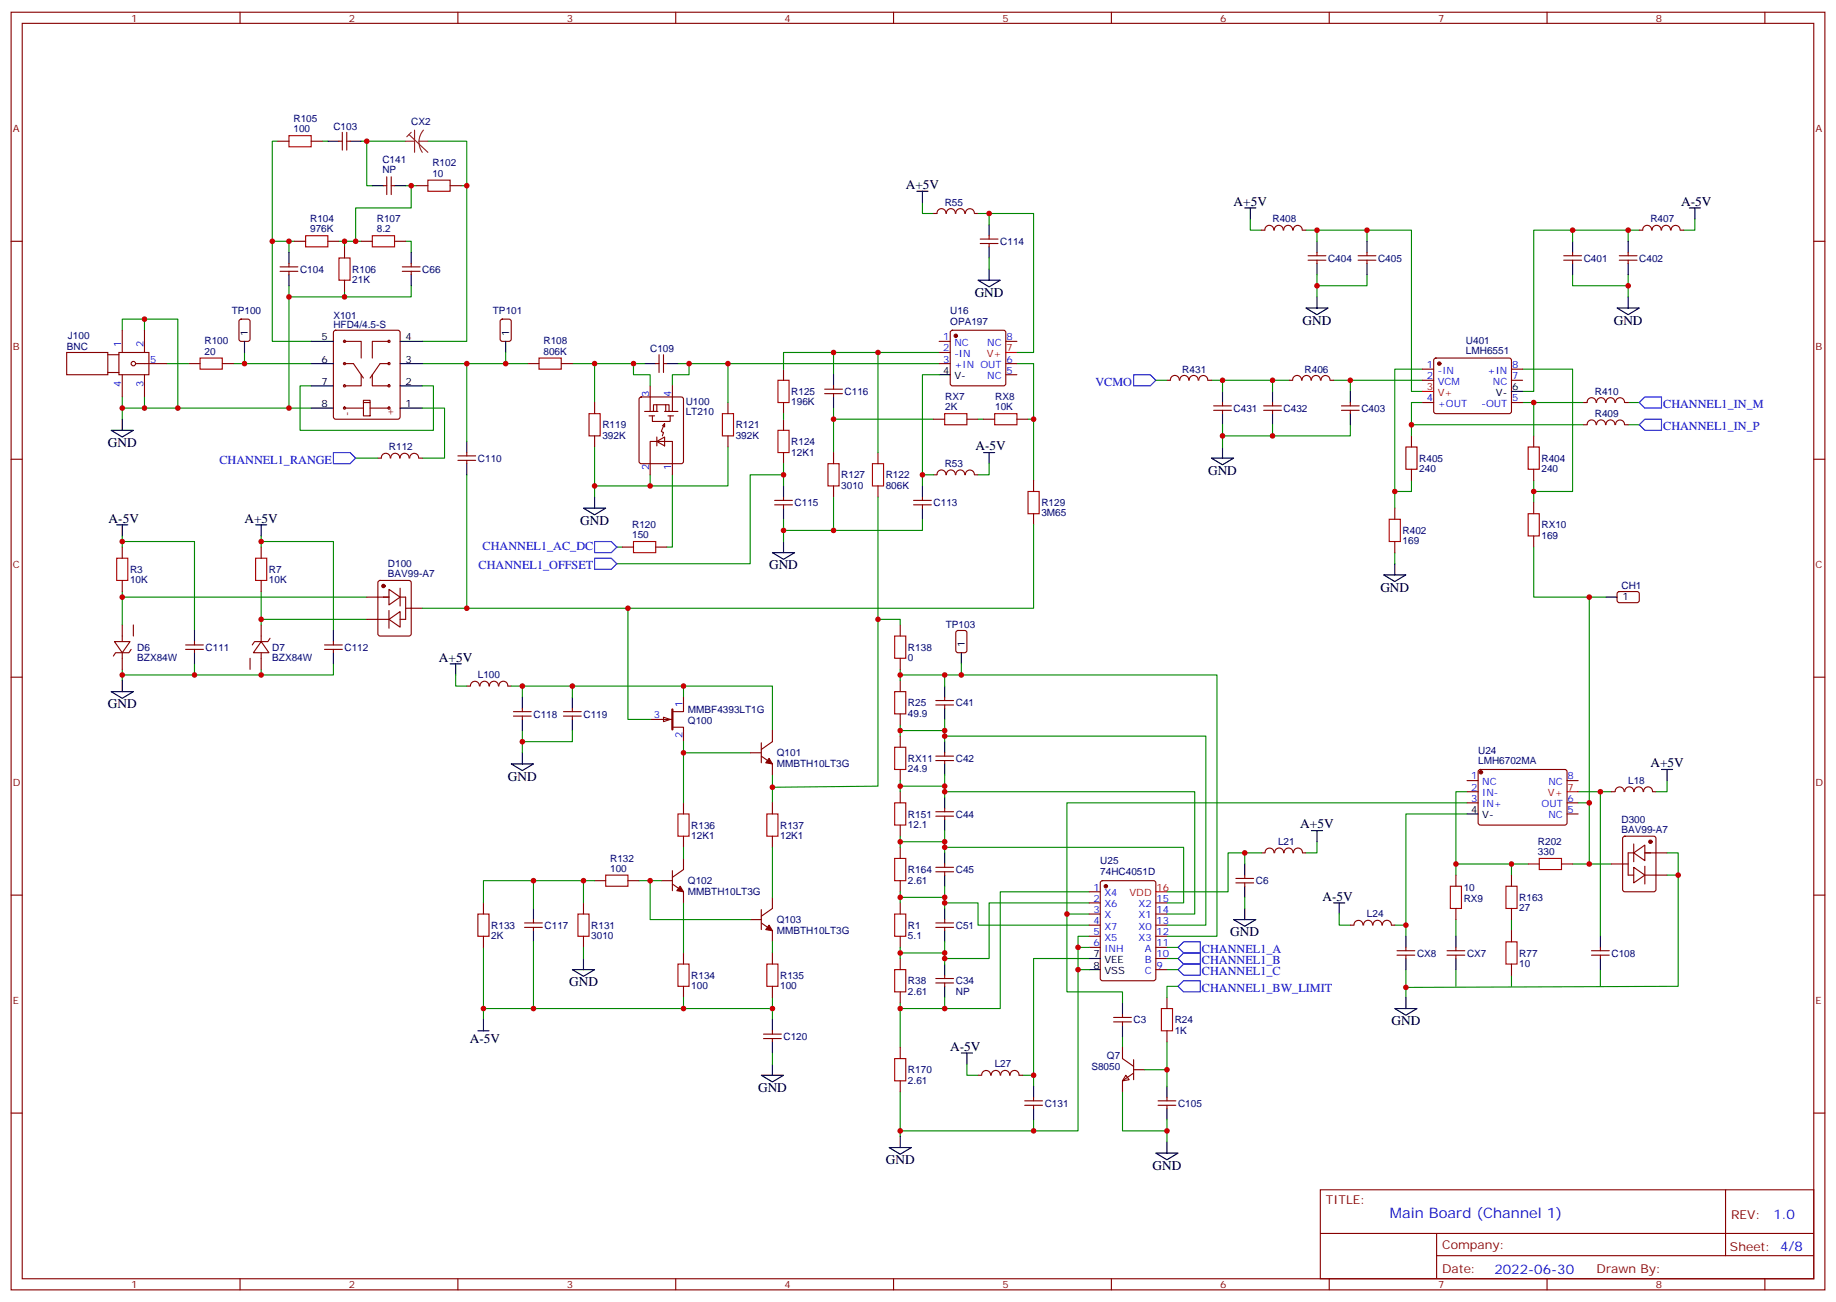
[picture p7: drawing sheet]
<svg xmlns="http://www.w3.org/2000/svg" width="583mm" height="413mm" viewBox="0 0 583 413" stroke-linecap="round" stroke-linejoin="round" font-family="sans-serif">
<g fill="none" stroke="#870000" stroke-width=".35">
<path d="M3.5 3.9h575.8v405.3h-575.8zM7.1 7.4h568.6v398.3h-568.6zM76.2 3.9v3.5M145.3 3.9v3.5M214.5 3.9v3.5M283.6 3.9v3.5M352.8 3.9v3.5M421.9 3.9v3.5M491.1 3.9v3.5M560.2 3.9v3.5M88.2 44.8h3.5M98.8 44.8h3.5"/>
<path d="M107.6 44.8h1.1M108.7 42v5.6M110.1 42v5.6M110.1 44.8h1M121.7 58.9h1.1M122.8 56.1v5.6M124.2 56.1v5.6M124.2 58.9h1M132.3 58.9h3.5M142.9 58.9h3.5M3.5 76.6h3.6M93.5 76.6h3.5"/>
<path d="M104.1 76.6h3.5M109.4 78.3v3.5M114.7 76.6h3.5M125.2 76.6h3.6M296.3 67.7h1.1M297.4 67.7a1.41 1.41 0 0 1 1.4-1.5 1.41 1.41 0 0 1 1.4 1.5M300.4 67.7a1.41 1.41 0 0 1 1.4-1.5 1.41 1.41 0 0 1 1.4 1.5M303.4 67.7a1.41 1.41 0 0 1 1.4-1.5 1.41 1.41 0 0 1 1.4 1.5M306.5 67.7a1.41 1.41 0 0 1 1.4-1.5 1.41 1.41 0 0 1 1.4 1.5M309.4 67.7h1M311.1 77.3h5.7M311.1 75.8h5.7"/>
<path d="M314 74.8v1M314 77.3v1M400.4 73h1.1M401.5 73a1.41 1.41 0 0 1 1.4-1.5 1.41 1.41 0 0 1 1.4 1.5M404.5 73a1.41 1.41 0 0 1 1.4-1.5 1.41 1.41 0 0 1 1.4 1.5M407.5 73a1.41 1.41 0 0 1 1.4-1.5 1.41 1.41 0 0 1 1.4 1.5M410.5 73a1.41 1.41 0 0 1 1.4-1.5 1.41 1.41 0 0 1 1.4 1.5M413.5 73h1M520.3 73h1.1M521.4 73a1.41 1.41 0 0 1 1.5-1.5 1.41 1.41 0 0 1 1.4 1.5M524.4 73a1.41 1.41 0 0 1 1.4-1.5 1.41 1.41 0 0 1 1.4 1.5M527.4 73a1.41 1.41 0 0 1 1.4-1.5 1.41 1.41 0 0 1 1.4 1.5"/>
<path d="M530.5 73a1.41 1.41 0 0 1 1.4-1.5 1.41 1.41 0 0 1 1.4 1.5M533.4 73h1.1M575.7 76.6h3.6M88.9 86.1h5.6M88.9 84.7h5.6M91.7 83.6v1.1M91.7 86.1v1M109.4 88.9v3.5M127.7 86.1h5.6M127.7 84.7h5.6M130.5 83.6v1.1M130.5 86.1v1"/>
<path d="M415.2 82.5h5.7M415.2 81.1h5.7M418 80.1v1M418 82.5v1.1M431.1 82.5h5.6M431.1 81.1h5.6M433.9 80.1v1M433.9 82.5v1.1M496.4 82.5h5.6M496.4 81.1h5.6M499.2 80.1v1M499.2 82.5v1.1"/>
<path d="M514 82.5h5.6M514 81.1h5.6M516.8 80.1v1M516.8 82.5v1.1M21.2 111.8h13v7.1h-13zM34.2 118.2h3.5M34.2 112.5h3.5M37.7 111.8h9.6v7.1h-9.6zM38.8 104.8v7M38.8 118.9v7M43 115.4h9.9M45.9 104.8v7"/>
<path d="M45.9 118.9v7M60 115.4h3.5M70.6 115.4h3.5M76.1 101.5l.5-.3h2.1l.6 .5 .1 5.9-.5 .6-2.3 .1-.7-.5-.1-5.8zM106.1 105l.4-.2h19.8l.5 .2 .2 .5v26.8l-.2 .5-.5 .2h-19.8l-.5-.2-.2-.5v-26.8zM109.4 108.3h5.3v5.3M109.4 115.4h2.8l3.2 4.5M114.7 118.9v3.5h-5.3M118.2 118.9v3.5h5.3M123.5 108.3h-5.3v5.3M123.5 115.4h-2.9l-3.1 4.5M159 101.5l.5-.3h2.1l.6 .5 .1 5.9-.5 .6-2.3 .1-.7-.5-.1-5.8z"/>
<path d="M167.6 115.4h3.5M178.2 115.4h3.5M208.1 115.4h1.1M209.2 112.5v5.7M210.6 112.5v5.7M210.6 115.4h1.1M248.7 117.1v3.5M298.1 115.4h3.5M298.1 108.3h3.5M298.1 111.8h3.5M301.9 105l.4-.2h16.3l.5 .2 .2 .5v16.2l-.3 .5-.4 .2h-16.3l-.5-.2-.2-.5v-16.2zM319.3 115.4h3.5"/>
<path d="M319.3 108.3h3.5M319.3 118.9h3.5M451.6 117.1h3.5M455.3 113.8l.5-.2h23.3l.5 .2 .2 .5-.1 16.5-.6 .4h-23.6l-.4-.7v-16.2zM479.8 117.1h3.5M109.4 129.5h6M115.4 127.7h2.1v4.2h-2.1zM115.4 127.7v-.7h2.1v.7M117.5 129.5h6M188.7 127.7v3.5M188.7 138.3v3.5M203.1 126.1l.5-.2h12.7l.6 .5 .1 20-.5 .7h-12.9l-.7-.5-.1-20z"/>
<path d="M204.6 130.5h4.2M206 131.9h1.8M206.4 122.4v8.1M207.1 131.9v1.8h5.6v-1.8M207.4 130.5v-2.1h5v2.1M208.5 128.4v2.1M208.5 138.6v2.9M211 135.5v-1.1l-1.1 2.5 .7 .3-.3 1.1M211 134.4l-.7 .7M211 130.5h4.2M211.3 128.4v2.1M212 131.9h1.8"/>
<path d="M213.4 122.4v8.1M231.1 127.7v3.5M231.1 138.3v3.5M248.7 127.7v3.5M248.7 133v3.5M261.8 124.9h5.6M261.8 123.5h5.6M264.6 122.4v1.1M264.6 124.9v1M296.3 133h3.6M306.9 133h3.5M312.2 133h3.5"/>
<path d="M322.8 133h3.5M370.4 120.6h1.1M371.5 120.6a1.41 1.41 0 0 1 1.4-1.5 1.41 1.41 0 0 1 1.4 1.5M374.5 120.6a1.41 1.41 0 0 1 1.4-1.5 1.41 1.41 0 0 1 1.4 1.5M377.5 120.6a1.41 1.41 0 0 1 1.4-1.5 1.41 1.41 0 0 1 1.4 1.5M380.5 120.6a1.41 1.41 0 0 1 1.4-1.5 1.41 1.41 0 0 1 1.5 1.5M383.5 120.6h1M385.2 130.2h5.7M385.2 128.8h5.7M388.1 127.7v1.1M388.1 130.2v1M401.1 130.2h5.7"/>
<path d="M401.1 128.8h5.7M403.9 127.7v1.1M403.9 130.2v1M409.2 120.6h1.1M410.3 120.6a1.41 1.41 0 0 1 1.4-1.5 1.41 1.41 0 0 1 1.4 1.5M413.3 120.6a1.41 1.41 0 0 1 1.4-1.5 1.41 1.41 0 0 1 1.4 1.5M416.3 120.6a1.41 1.41 0 0 1 1.4-1.5 1.41 1.41 0 0 1 1.4 1.5M419.3 120.6a1.41 1.41 0 0 1 1.5-1.5 1.41 1.41 0 0 1 1.4 1.5M422.3 120.6h1M425.8 130.2h5.6M425.8 128.8h5.6M428.6 127.7v1.1"/>
<path d="M428.6 130.2v1M448 138.3v3.5M451.6 127.7h3.5M451.6 120.6h3.5M479.8 127.7h3.5M479.8 120.6h3.5M486.8 138.3v3.5M502.7 127.7h1.1M502.7 134.8h1.1M503.8 127.7a1.41 1.41 0 0 1 1.4-1.5 1.41 1.41 0 0 1 1.4 1.5M503.8 134.7a1.41 1.41 0 0 1 1.4-1.5 1.41 1.41 0 0 1 1.4 1.5M506.8 127.7a1.41 1.41 0 0 1 1.4-1.5 1.41 1.41 0 0 1 1.4 1.5"/>
<path d="M506.8 134.7a1.41 1.41 0 0 1 1.4-1.5 1.41 1.41 0 0 1 1.4 1.5M509.8 127.7a1.41 1.41 0 0 1 1.4-1.5 1.41 1.41 0 0 1 1.4 1.5M509.8 134.7a1.41 1.41 0 0 1 1.4-1.5 1.41 1.41 0 0 1 1.4 1.5M512.8 127.7a1.41 1.41 0 0 1 1.4-1.5 1.41 1.41 0 0 1 1.4 1.5M512.8 134.7a1.41 1.41 0 0 1 1.4-1.5 1.41 1.41 0 0 1 1.4 1.5M515.8 127.7h1M515.8 134.8h1M3.5 145.7h3.6M119.9 145.3h1.1M121 145.3a1.41 1.41 0 0 1 1.5-1.5 1.41 1.41 0 0 1 1.4 1.5M124 145.3a1.41 1.41 0 0 1 1.4-1.5 1.41 1.41 0 0 1 1.4 1.5M127 145.3a1.41 1.41 0 0 1 1.4-1.5 1.41 1.41 0 0 1 1.4 1.5"/>
<path d="M130.1 145.3a1.41 1.41 0 0 1 1.4-1.5 1.41 1.41 0 0 1 1.4 1.5M133 145.3h1.1M145.3 146h5.7M145.3 144.6h5.7M148.2 143.6v1M148.2 146v1.1M206.4 150.6v-10.5h7v10.5M208.5 140.1l2.5-1.5v2.9zM245.9 158.7h5.6M248.7 143.6v3.5M248.7 157.7v1M264.6 143.6v3.5"/>
<path d="M264.6 154.2v3.5M278.7 143.6v3.5M278.7 154.2v3.5M290 158.7h5.6M292.8 157.7v1M300.2 150.6a1.41 1.41 0 0 0-1.4-1.5 1.41 1.41 0 0 0-1.4 1.5h-1.1M300.4 150.6a1.41 1.41 0 0 1 1.4-1.5 1.41 1.41 0 0 1 1.4 1.5M303.4 150.6a1.41 1.41 0 0 1 1.4-1.5 1.41 1.41 0 0 1 1.4 1.5M306.5 150.6a1.41 1.41 0 0 1 1.4-1.5 1.41 1.41 0 0 1 1.4 1.5M309.4 150.6h1M328.1 152.4v3.5M448 148.9v3.5"/>
<path d="M486.8 148.9v3.5M486.8 159.5v3.5M575.7 145.7h3.6M38.8 173.6v3.5M82.9 173.6v3.5M197.6 173.6h3.5M208.1 173.6h3.6M245.9 160.2h5.6M248.7 160.2v1M290 160.2h5.6M292.8 160.2v1M328.1 163v3.5"/>
<path d="M442.7 161.2v3.5M442.7 171.8v3.5M486.8 170v3.6M38.8 184.1v3.6M38.8 198.3v5.3M42.3 198.3v3.5M82.9 184.1v3.6M82.9 198.3v5.3M116.4 196.5h7.1M116.4 189.4h7.1M120.2 184.4l.4-.3h9.2l.7 .5v16.5l-.4 .6-9.5 .1-.6-.5-.1-16.4zM123.5 196.5l3.5-2.5v5z"/>
<path d="M123.5 187l3.5 2.4-3.5 2.5zM127 196.5h1.8M127 189.4h1.8M130.5 193h3.6M285.8 198.3v3.5M513.5 187.9l.5-.2h5.9l.4 .7v2.4l-.7 .4-5.9-.1-.4-.6v-2.1zM3.5 214.8h3.6M36.3 203.6h5l-2.5 3.5zM38.8 207.1v5.3M41.6 206l-.7 1.1h-4.2l-.7 1M58.9 206h5.7M58.9 204.6h5.7"/>
<path d="M61.7 203.6v1M61.7 206v1.1M79.4 208.8v3.6M82.9 203.6l2.5 3.5h-5zM82.9 207.1v5.3M85.7 202.5l-.7 1.1h-4.2l-.7 1M103 206h5.7M103 204.6h5.7M105.8 203.6v1M105.8 206v1.1M148.2 217.7h1M152.2 217.6a1.41 1.41 0 0 0-1.5-1.5 1.41 1.41 0 0 0-1.4 1.5"/>
<path d="M152.4 217.6a1.41 1.41 0 0 1 1.4-1.5 1.41 1.41 0 0 1 1.4 1.5M155.4 217.6a1.41 1.41 0 0 1 1.4-1.5 1.41 1.41 0 0 1 1.4 1.5M161.2 217.6a1.41 1.41 0 0 0-1.4-1.5 1.41 1.41 0 0 0-1.4 1.5M161.2 217.7h1.1M285.8 208.8v3.6M285.8 215.9v3.5M303.6 200.2l.5-.2h2.1l.7 .5v5.9l-.4 .6-2.4 .1-.7-.5v-5.9zM575.7 214.8h3.6M163 227.2h5.6M163 225.8h5.6M165.8 224.7v1.1M165.8 227.2v1"/>
<path d="M178.9 227.2h5.6M178.9 225.8h5.6M181.7 224.7v1.1M181.7 227.2v1M206.4 228.2h7M210.6 227.5l2.1 .7-2.1 .8zM213.4 230.7h3.6v4.6M217 221.2v4.6h-3.6M238.1 238.8h3.6M241.7 239.9l3.5 2.5v3.5M241.7 235.7v6.3M245.2 231.8v3.5l-3.5 2.5"/>
<path d="M285.8 226.5v3.5M285.8 233.5v3.6M297 223.7h5.7M297 222.2h5.7M297 239.9h5.7M299.9 221.2v1M299.9 223.7v1M299.9 238.8v1.1M217 254.7v3.5M245.2 254.7v3.5M285.8 244.1v3.6M285.8 251.2v3.5"/>
<path d="M297 241.3h5.7M297 258.9h5.7M297 257.5h5.7M299.9 241.3v1.1M299.9 256.5v1M299.9 258.9v1.1M465.7 251.2h3.5M465.7 247.7h3.5M465.7 254.7h3.5M469.4 244.3l.5-.2 27.1 .1 .4 .6v16.5l-.7 .5-27.1-.1-.4-.6v-16.3zM497.4 247.7h3.5M497.4 254.7h3.5"/>
<path d="M497.4 258.2h3.5M511.5 251.2h1.1M515.5 251.2a1.41 1.41 0 0 0-1.4-1.5 1.41 1.41 0 0 0-1.4 1.5M515.8 251.2a1.41 1.41 0 0 1 1.4-1.6 1.41 1.41 0 0 1 1.4 1.6M518.7 251.2a1.41 1.41 0 0 1 1.4-1.6 1.41 1.41 0 0 1 1.4 1.6M521.7 251.2a1.41 1.41 0 0 1 1.4-1.6 1.41 1.41 0 0 1 1.4 1.6h1.1M188.7 279.4h3.6M199.3 279.4h3.5M209.9 279.4h3.5M213.4 276.2v6.4M217 265.3v3.5M217 272.3v3.6l-3.6 2.4"/>
<path d="M245.2 265.3v3.5M285.8 261.8v3.5M285.8 268.8v3.5M285.8 279.4v3.5M297 276.6h5.7M297 275.2h5.7M299.9 274.1v1.1M299.9 276.6v1M349.5 279.6l.5-.2h16.2l.6 .4 .1 30.6-.5 .7-16.4 .1-.7-.5-.1-30.6zM392.3 278.7h5.6M395.1 277.6v1.1M400.4 270.6h1.1"/>
<path d="M404.4 270.6a1.41 1.41 0 0 0-1.4-1.5 1.41 1.41 0 0 0-1.4 1.5M404.6 270.6a1.41 1.41 0 0 1 1.4-1.6 1.41 1.41 0 0 1 1.4 1.6M407.6 270.6a1.41 1.41 0 0 1 1.4-1.6 1.41 1.41 0 0 1 1.4 1.6M413.4 270.6a1.41 1.41 0 0 0-1.4-1.6 1.41 1.41 0 0 0-1.4 1.6M413.5 270.6h1M462.1 277.6v3.6M479.8 277.6v3.6M485.1 274.1h3.5M495.7 274.1h3.5M511.5 274.1h3.6M515.3 265.5l.5-.2h9.1l.7 .4v16.5l-.4 .7h-9.4l-.7-.4v-16.5zM516.8 270.6h1.8"/>
<path d="M516.8 277.6h1.8M518.6 275.2l3.5 2.4-3.5 2.5zM518.6 270.6l3.5-2.5v5zM522.1 270.6h7.1M522.1 277.6h7.1M3.5 284h3.6M153.5 286.5v3.5M153.5 297v3.6M166.5 294.2h5.7M166.5 292.8h5.7M169.3 291.7v1.1M169.3 294.2v1.1"/>
<path d="M185.2 286.5v3.5M185.2 297v3.6M213.4 280.5l3.6 2.4v3.6M238.1 291.7h3.6M241.7 292.8l3.5 2.5v3.5M241.7 288.6v6.3M245.2 284.7v3.5l-3.5 2.5M285.8 286.5v3.5M285.8 297v3.6M297 294.2h5.7M297 292.8h5.7M299.9 291.7v1.1"/>
<path d="M299.9 294.2v1.1M345.7 282.9h3.5M345.7 286.5h3.5M345.7 290h3.5M345.7 293.5h3.5M345.7 297h3.5M366.9 286.5h3.5M366.9 290h3.5M366.9 293.5h3.5M366.9 297h3.5M392.3 280.1h5.6M395.1 280.1v1.1"/>
<path d="M428.6 293.5h1.1M432.6 293.5a1.41 1.41 0 0 0-1.4-1.5 1.41 1.41 0 0 0-1.4 1.5M432.8 293.5a1.41 1.41 0 0 1 1.5-1.5 1.41 1.41 0 0 1 1.4 1.5M435.8 293.5a1.41 1.41 0 0 1 1.4-1.5 1.41 1.41 0 0 1 1.4 1.5M441.6 293.5a1.41 1.41 0 0 0-1.4-1.5 1.41 1.41 0 0 0-1.4 1.5M441.7 293.5h1M462.1 288.2v3.5M479.8 288.2v3.5M479.8 295.3v3.5M575.7 284h3.6M217 302.3v3.6M217 312.9v3.5"/>
<path d="M245.2 302.3v3.6M245.2 312.9v3.5M285.8 304.1v3.5M285.8 314.7v3.5M297 310.4h5.7M297 311.9h5.7M299.9 309.4v1M299.9 311.9v1M345.7 300.6h3.5M366.9 300.6h3.5M366.9 307.6h3.5M366.9 304.1h3.5"/>
<path d="M370.4 316.4v3.6M443.4 303h5.7M443.4 301.6h5.7M446.3 300.6v1M446.3 303v1.1M459.3 303h5.7M459.3 301.6h5.7M462.1 300.6v1M462.1 303v1.1M479.8 305.9v3.5M505.2 303h5.6M505.2 301.6h5.6"/>
<path d="M508 300.6v1M508 303v1.1M242.4 329.5h5.6M242.4 328.1h5.6M245.2 327v1.1M245.2 329.5v1.1M285.8 332.3v3.5M353.5 324.2h5.6M353.5 322.8h5.6M356.3 321.7v1.1M356.3 324.2v1.1M356.3 332.3v3.5l3.5 2.5"/>
<path d="M359.8 339.4h3.6M359.8 336.2v6.3M370.4 327v3.6M3.5 353.1h3.6M285.8 342.9v3.5M310.4 341.1h1.1M314.4 341.1a1.41 1.41 0 0 0-1.4-1.5 1.41 1.41 0 0 0-1.4 1.5M314.7 341.1a1.41 1.41 0 0 1 1.4-1.5 1.41 1.41 0 0 1 1.4 1.5M317.7 341.1a1.41 1.41 0 0 1 1.4-1.5 1.41 1.41 0 0 1 1.4 1.5M323.5 341.1a1.41 1.41 0 0 0-1.5-1.5 1.41 1.41 0 0 0-1.4 1.5M323.5 341.1h1.1M325.3 350.7h5.6"/>
<path d="M325.3 349.3h5.6M328.1 348.2v1.1M328.1 350.7v1M357.4 341.1l1 1.4-2.1 .4zM359.8 340.4l-3.5 2.5v3.5M367.6 350.7h5.6M367.6 349.3h5.6M370.4 348.2v1.1M370.4 350.7v1M575.7 353.1h3.6M419.1 377.5h156.6v28.2h-156.6zM547.7 377.5v20.9"/>
<path d="M419.1 391.3h156.5M456 398.4h119.6M456 391.3v14.1M76.2 405.7v3.5M145.3 405.7v3.5M214.5 405.7v3.5M283.6 405.7v3.5M352.8 405.7v3.5M421.9 405.7v3.5M491.1 405.7v3.5M560.2 405.7v3.5"/>
<circle cx="42.3" cy="115.4" r=".71"/>
<circle cx="109.4" cy="115.4" r=".35"/>
<circle cx="109.4" cy="108.3" r=".35"/>
<circle cx="123.5" cy="115.4" r=".35"/>
<circle cx="123.5" cy="108.3" r=".35"/>
<circle cx="109.4" cy="129.5" r=".35"/>
<circle cx="109.4" cy="122.4" r=".35"/>
<circle cx="123.5" cy="129.5" r=".35"/>
<circle cx="123.5" cy="122.4" r=".35"/>
</g>
<g fill="none" stroke="#008700" stroke-width=".35">
<path d="M88.2 44.8h-1.8v63.5h12.4M102.3 44.8h1.8M114.7 44.8h14.1M116.4 44.8v14.1h1.8M128.8 58.9h3.5M130.5 58.9v7.1h-17.6v10.6M135.8 44.8h12.4v63.5h-14.1M146.4 58.9h1.8M86.4 76.6h7.1M91.7 76.6v3.5M107.6 76.6h7.1M109.4 76.6v1.7"/>
<path d="M128.8 76.6h1.7v3.5M292.8 64.2v3.5h3.5M310.4 67.7h17.7v44.1h-5.3M314 67.7v3.6M396.9 69.5v3.5h3.5M414.5 73h33.5v51.2h3.6M418 73v3.6M433.9 73v3.6M499.2 73v3.6M516.8 73v3.6M520.3 73h-33.5v51.2h-3.5M538 69.5v3.5h-3.5"/>
<path d="M91.7 90.7v38.8M109.4 92.4v1.8M130.5 90.7v3.5h-38.8M314 81.8v3.6M418 87.1v7.1M433.9 87.1v3.6h-15.9M499.2 87.1v3.6h17.6M516.8 87.1v7.1M38.8 104.8v-3.6h17.6v28.3h-17.6M45.9 101.2v3.6M52.9 115.4h7.1M74.1 115.4h24.7"/>
<path d="M77.6 111.8v3.6M134.1 115.4h33.5M148.2 115.4v24.7M160.5 111.8v3.6M181.7 115.4h22.9M188.7 115.4v12.3M201.1 115.4v3.5h5.3v3.5M215.2 115.4h82.9M218.7 115.4v3.5h-5.3v3.5M231.1 115.4v12.3M264.6 111.8v7.1M278.7 111.8v31.8"/>
<path d="M298.1 111.8h-49.4v5.3M298.1 118.9h-5.3v35.3M322.8 115.4h5.3v37M451.6 117.1h-8.9v44.1M483.3 117.1h15.9v38.8h-12.4M38.8 125.9v7.1M45.9 125.9v3.6M56.4 129.5h42.4M98.8 122.4h-3.6v14.1h42.4v-14.1h-3.5M134.1 129.5h7v15.8h-7M248.7 131.2v1.8M264.6 133h31.7"/>
<path d="M264.6 129.5v14.1M310.4 133h1.8M326.3 133h1.8M366.9 120.6h3.5M384.5 120.6h24.7M388.1 120.6v3.6M388.1 134.8v7M403.9 134.8v3.5h-15.8M403.9 120.6v3.6M423.3 120.6h28.3M428.6 134.8v3.5h-24.7M428.6 120.6v3.6"/>
<path d="M448 134.8h54.7M451.6 127.7h-3.6v10.6M483.3 127.7h19.4M486.8 127.7v10.6M516.8 134.8h3.5M516.8 127.7h3.5M112.9 145.3h7M148.2 150.6v42.4M188.7 141.8v15.9M206.4 150.6v3.6M213.4 150.6v23h-1.7M231.1 141.8v12.4h-42.4"/>
<path d="M248.7 150.6h-10.6v28.3h-42.3M248.7 147.1v7.1M264.6 157.7v10.6M278.7 157.7v91.7l-33.5 .4M292.8 150.6h3.5M314 147.1v3.5h-3.6M448 152.4v3.5h-5.3M486.8 152.4v7.1M38.8 171.8h22.9v28.2M38.8 170v3.6M82.9 171.8h22.9v28.2M82.9 170v3.6"/>
<path d="M195.8 173.6h1.8M248.7 164.7v7.1M292.8 164.7v3.6h-44.1M328.1 166.5v26.5h-128.8M442.7 175.3v3.6M486.8 173.6v15.8h17.7v84.7h-5.3M38.8 189.4h77.6M38.8 187.7v10.6M82.9 196.5h33.5M82.9 187.7v10.6M134.1 193h65.2v35.2h7.1M278.7 196.5h7.1v1.8"/>
<path d="M504.5 189.4h5.3M38.8 212.4v3.5M61.7 210.6v3.5M82.9 212.4v1.7M105.8 210.6v3.5h-67M144.6 214.1v3.6h3.6M162.3 217.7h82.9v14.1M165.8 217.7v3.5M181.7 217.7v3.5M217 217.7v3.5M285.8 214.1h100.5v82.9h-15.9M285.8 212.4v3.5"/>
<path d="M299.9 214.1v3.6M305.2 210.6v3.5M165.8 231.8v7M181.7 231.8v3.5h-15.9M217 235.3v19.4M217 238.8h21.1M285.8 230v3.5M285.8 231.8h14.1M299.9 233.5h82.9v60h-12.4M299.9 228.2v7.1M245.2 245.9v8.8M285.8 247.7v3.5"/>
<path d="M285.8 249.4h14.1M299.9 251.2h79.3v38.8h-8.8M299.9 245.9v7M465.7 251.2h-3.6v26.4M465.7 254.7h-127v60h17.6v3.5M465.7 258.2h-19.4v38.8M500.9 254.7h3.6M500.9 251.2h10.6M508 251.2v45.8M529.2 247.7v3.5h-3.6M169.3 279.4v8.8M185.2 279.4v7.1"/>
<path d="M188.7 279.4h-35.2v7.1M202.8 279.4h7.1M206.4 279.4v12.3h31.7M217 268.8v3.5M245.2 268.8v15.9M285.8 265.3v3.5M285.8 267.1h14.1M299.9 268.8h75.8v17.7h-5.3M299.9 263.5v7.1M395.1 270.6v3.5M400.4 270.6h-10.6v12.3h-19.4M418 267.1v3.5h-3.5"/>
<path d="M462.1 274.1h23M479.8 274.1v3.5M504.5 274.1h7M529.2 270.6h3.5v42.3l-86.4 .4M529.2 277.6h3.5M169.3 298.8v21.2M217 286.5v15.8M245.2 298.8v3.5M285.8 282.9v3.6M285.8 284.7h14.1M299.9 286.5h10.5v7h35.3M299.9 281.2v7"/>
<path d="M299.9 298.8v7.1M338.7 290h7M345.7 286.5h-31.7v17.6h-14.1M345.7 282.9h-28.2v37.1h-31.7M345.7 297h-3.5v61.8h-56.4M395.1 284.7v3.5M425.1 290v3.5h3.5M442.7 293.5h3.6M462.1 291.7v5.3M479.8 291.7v3.6M153.5 300.6v22.9M153.5 320h91.7"/>
<path d="M185.2 300.6v3.5M217 316.4v3.6M245.2 316.4v7.1M285.8 300.6v3.5M285.8 318.2v14.1M285.8 302.3h14.1M299.9 316.4v3.6M342.2 300.6h3.5M342.2 307.6h3.5M345.7 304.1h-17.6v40.6M370.4 300.6h3.5M370.4 304.1h3.5"/>
<path d="M370.4 307.6h3.5M373.9 312.9h-3.5v3.5M446.3 307.6v8.8M462.1 307.6v5.3M479.8 309.4v3.5M508 307.6v5.3M245.2 334.1v3.5M306.9 337.6v3.5h3.5M356.3 328.8v3.5M363.4 339.4h7M370.4 330.6v14.1M285.8 346.4v14.1"/>
<path d="M324.6 341.1h3.5M328.1 355.2v3.6M356.3 346.4v12.4h14.1M370.4 355.2v7.1"/>
</g>
<g fill="none" stroke="#000" stroke-width=".35">
<path d="M104.1 44.8h3.5M111.1 44.8h3.6M118.2 58.9h3.5M125.2 58.9h3.6M291 60.7h3.6M292.8 60.7v3.5M314 71.3v3.5M314 78.3v3.5M395.1 66h3.5M396.9 66v3.5M418 76.6v3.5M433.9 76.6v3.5"/>
<path d="M499.2 76.6v3.5M516.8 76.6v3.5M536.2 66h3.6M538 66v3.5M91.7 80.1v3.5M91.7 87.1v3.6M130.5 80.1v3.5M130.5 87.1v3.6M310.4 88.9h7.1l-3.5 2.1zM314 85.4v3.5M414.5 97.7h7.1l-3.6 2.1zM418 83.6v3.5"/>
<path d="M418 94.2v3.5M433.9 83.6v3.5M499.2 83.6v3.5M513.3 97.7h7l-3.5 2.1zM516.8 83.6v3.5M516.8 94.2v3.5M77.6 108.3v3.5M98.8 115.4h7M98.8 108.3h7M127 115.4h7.1M127 108.3h7.1M160.5 108.3v3.5"/>
<path d="M204.6 115.4h3.5M211.7 115.4h3.5M264.6 118.9v3.5M298.1 118.9h3.5M35.3 136.5h7l-3.5 2.1zM38.8 133v3.5M98.8 129.5h7M98.8 122.4h7M127 129.5h7.1M127 122.4h7.1M264.6 125.9v3.6M388.1 124.2v3.5"/>
<path d="M388.1 131.2v3.6M403.9 124.2v3.5M403.9 131.2v3.6M428.6 124.2v3.5M428.6 131.2v3.6M479.8 124.2h3.5M148.2 140.1v3.5M148.2 147.1v3.5M188.7 157.7v3.5M248.7 154.2v3.5M292.8 154.2v3.5M312.2 143.6h3.5"/>
<path d="M314 143.6v3.5M384.5 145.3h7.1l-3.5 2.2zM388.1 141.8v3.5M37 166.5h3.6M38.8 166.5v3.5M81.1 166.5h3.6M82.9 166.5v3.5M185.2 161.2h7.1l-3.6 2.1zM245.2 175.3h7l-3.5 2.1zM248.7 161.2v3.5M248.7 171.8v3.5M292.8 161.2v3.5"/>
<path d="M442.7 178.9v3.5M439.2 182.4h7.1l-3.6 2.1zM509.8 189.4h3.5M35.3 219.4h7l-3.5 2.1zM38.8 215.9v3.5M61.7 200v3.6M61.7 207.1v3.5M105.8 200v3.6M105.8 207.1v3.5M142.9 210.6h3.5M144.6 210.6v3.5M299.9 217.7v3.5"/>
<path d="M305.2 207.1v3.5M165.8 221.2v3.5M165.8 228.2v3.6M165.8 238.8v3.6M181.7 221.2v3.5M181.7 228.2v3.6M299.9 224.7v3.5M299.9 235.3v3.5M162.3 242.4h7l-3.5 2.1zM299.9 242.4v3.5M299.9 252.9v3.6M299.9 260v3.5"/>
<path d="M465.7 258.2h3.5M527.4 244.1h3.5M529.2 244.1v3.6M299.9 270.6v3.5M299.9 277.6v3.6M395.1 274.1v3.5M416.3 263.5h3.5M418 263.5v3.6M169.3 288.2v3.5M169.3 295.3v3.5M299.9 288.2v3.5M299.9 295.3v3.5"/>
<path d="M391.6 291.7h7l-3.5 2.2zM395.1 281.2v3.5M395.1 288.2v3.5M423.3 286.5h3.6M425.1 286.5v3.5M446.3 297v3.6M462.1 297v3.6M508 297v3.6M181.7 307.6h7l-3.5 2.1zM185.2 304.1v3.5M299.9 305.9v3.5M299.9 312.9v3.5"/>
<path d="M345.7 304.1h3.5M345.7 307.6h3.5M356.3 318.2v3.5M442.7 320h7.1l-3.5 2.1zM446.3 304.1v3.5M446.3 316.4v3.6M462.1 304.1v3.5M508 304.1v3.5M151.7 327h3.5M153.5 323.5v3.5M245.2 323.5v3.5M245.2 330.6v3.5"/>
<path d="M245.2 337.6v3.5M305.2 334.1h3.5M306.9 334.1v3.5M356.3 325.3v3.5M241.7 341.1h7l-3.5 2.2zM328.1 344.7v3.5M328.1 351.7v3.5M370.4 344.7v3.5M370.4 351.7v3.5M282.2 364.1h7.1l-3.5 2.1zM285.8 360.5v3.6M366.9 365.8h7l-3.5 2.1z"/>
<path d="M370.4 362.3v3.5"/>
</g>
<path d="M359.8 118.9h5.3l1.8 1.7-1.8 1.8h-5.3zM520.3 134.8l1.8-1.8h5.3v3.5h-5.3zM522.1 125.9h5.3v3.6h-5.3l-1.8-1.8zM105.8 143.6h5.3l1.8 1.7-1.8 1.8h-5.3zM188.7 171.8h5.3l1.8 1.8-1.8 1.7h-5.3zM188.7 177.1h5.3l1.8 1.8-1.8 1.7h-5.3zM375.7 298.8h5.3v3.5h-5.3l-1.8-1.7zM373.9 312.9l1.8-1.7h5.3v3.5h-5.3zM375.7 305.9h5.3v3.5h-5.3l-1.8-1.8zM375.7 302.3h5.3v3.6h-5.3l-1.8-1.8z" fill="none" stroke="#00f" stroke-width=".35"/>
<g fill="none" stroke="#a10000" stroke-width=".35">
<path d="M91.7 43h7.1v3.6h-7.1zM135.8 57.1h7.1v3.6h-7.1zM97 74.8h7.1v3.5h-7.1zM118.2 74.8h7v3.5h-7zM107.6 81.8h3.5v7.1h-3.5zM63.5 113.6h7.1v3.5h-7.1zM171.1 113.6h7.1v3.5h-7.1zM187 131.2h3.5v7.1h-3.5zM229.3 131.2h3.5v7.1h-3.5zM246.9 120.6h3.6v7.1h-3.6zM246.9 136.5h3.6v7.1h-3.6zM299.9 131.2h7v3.6h-7z"/>
<path d="M315.7 131.2h7.1v3.6h-7.1zM262.8 147.1h3.5v7.1h-3.5zM276.9 147.1h3.6v7.1h-3.6zM326.3 155.9h3.5v7.1h-3.5zM446.3 141.8h3.5v7.1h-3.5zM485.1 141.8h3.5v7.1h-3.5zM37 177.1h3.6v7h-3.6zM81.1 177.1h3.6v7h-3.6zM201.1 171.8h7v3.5h-7zM441 164.7h3.5v7.1h-3.5zM485.1 163h3.5v7h-3.5zM284 219.4h3.5v7.1h-3.5z"/>
<path d="M284 201.8h3.5v7h-3.5zM284 237.1h3.5v7h-3.5zM215.2 258.2h3.5v7.1h-3.5zM243.4 258.2h3.5v7.1h-3.5zM284 254.7h3.5v7.1h-3.5zM192.3 277.6h7v3.6h-7zM284 272.3h3.5v7.1h-3.5zM488.6 272.3h7.1v3.6h-7.1zM151.7 290h3.5v7h-3.5zM183.4 290h3.6v7h-3.6zM284 290h3.5v7h-3.5zM460.4 281.2h3.5v7h-3.5z"/>
<path d="M478 298.8h3.5v7.1h-3.5zM478 281.2h3.5v7h-3.5zM215.2 305.9h3.5v7h-3.5zM243.4 305.9h3.5v7h-3.5zM284 307.6h3.5v7.1h-3.5zM368.7 320h3.5v7h-3.5zM284 335.8h3.5v7.1h-3.5z"/>
</g>
<g fill="#870000" stroke="#870000" stroke-width=".35">
<path d="M244.1 240.6l1.1 1.8-2.1-.4z"/>
<path d="M215.9 281.2l1.1 1.7-2.2-.3z"/>
<path d="M244.1 293.5l1.1 1.8-2.1-.4z"/>
<circle cx="351" cy="281.2" r=".53"/>
<circle cx="523.9" cy="267.1" r=".53"/>
<circle cx="456.8" cy="115.4" r=".53"/>
<circle cx="470.1" cy="245" r=".53"/>
<circle cx="121.7" cy="185.9" r=".53"/>
<circle cx="303.4" cy="106.5" r=".53"/>
</g>
<path d="M319.3 111.8h3.5M451.6 124.2h3.5M497.4 251.2h3.5M366.9 282.9h3.5" fill="none" stroke="#f00" stroke-width=".35"/>
<path d="M123.5 193.7v5.6M127 186.6v5.7M128.8 193h1.7M128.8 189.4v7.1M515.1 274.1h1.7M516.8 270.6v7M518.6 267.8v5.6M522.1 274.8v5.7" fill="none" stroke="#800000" stroke-width=".35"/>
<path d="M128.8 44.8h2.8M129.8 42.7l6 5.6M130.5 42l-1.4 1.4M131.6 41.3v7M133 44.8l.2 1.9 .9 1.6M133 44.8h2.8M134.4 41.3l-1 1.6-.4 1.9" fill="none" stroke="#8c2424" stroke-width=".35"/>
<path d="M213.4 225.1v6.3" fill="none" stroke="#870000" stroke-width=".71"/>
<g fill="#c00">
<circle cx="504.5" cy="189.4" r=".88"/>
<circle cx="486.8" cy="155.9" r=".88"/>
<circle cx="442.7" cy="155.9" r=".88"/>
<circle cx="448" cy="134.8" r=".88"/>
<circle cx="532.7" cy="277.6" r=".88"/>
<circle cx="504.5" cy="274.1" r=".88"/>
<circle cx="338.7" cy="290" r=".88"/>
<circle cx="446.3" cy="313.3" r=".88"/>
<circle cx="504.5" cy="254.7" r=".88"/>
<circle cx="479.8" cy="274.1" r=".88"/>
<circle cx="462.1" cy="274.1" r=".88"/>
<circle cx="370.4" cy="358.8" r=".88"/>
<circle cx="370.4" cy="339.4" r=".88"/>
<circle cx="278.7" cy="196.5" r=".88"/>
<circle cx="328.1" cy="358.8" r=".88"/>
<circle cx="342.2" cy="300.6" r=".88"/>
<circle cx="342.2" cy="307.6" r=".88"/>
<circle cx="285.8" cy="358.8" r=".88"/>
<circle cx="285.8" cy="214.1" r=".88"/>
<circle cx="328.1" cy="341.1" r=".88"/>
<circle cx="285.8" cy="320" r=".88"/>
<circle cx="299.9" cy="320" r=".88"/>
<circle cx="285.8" cy="231.8" r=".88"/>
<circle cx="299.9" cy="231.8" r=".88"/>
<circle cx="299.9" cy="233.5" r=".88"/>
<circle cx="299.9" cy="214.1" r=".88"/>
<circle cx="285.8" cy="249.4" r=".88"/>
<circle cx="299.9" cy="249.4" r=".88"/>
<circle cx="299.9" cy="251.2" r=".88"/>
<circle cx="285.8" cy="267.1" r=".88"/>
<circle cx="299.9" cy="267.1" r=".88"/>
<circle cx="299.9" cy="268.8" r=".88"/>
<circle cx="299.9" cy="286.5" r=".88"/>
<circle cx="299.9" cy="284.7" r=".88"/>
<circle cx="285.8" cy="284.7" r=".88"/>
<circle cx="299.9" cy="302.3" r=".88"/>
<circle cx="285.8" cy="302.3" r=".88"/>
<circle cx="299.9" cy="304.1" r=".88"/>
<circle cx="395.1" cy="270.6" r=".88"/>
<circle cx="245.2" cy="320" r=".88"/>
<circle cx="169.3" cy="320" r=".88"/>
<circle cx="153.5" cy="320" r=".88"/>
<circle cx="245.2" cy="249.8" r=".88"/>
<circle cx="217" cy="217.7" r=".88"/>
<circle cx="165.8" cy="217.7" r=".88"/>
<circle cx="181.7" cy="217.7" r=".88"/>
<circle cx="217" cy="238.8" r=".88"/>
<circle cx="278.7" cy="111.8" r=".88"/>
<circle cx="328.1" cy="133" r=".88"/>
<circle cx="264.6" cy="133" r=".88"/>
<circle cx="314" cy="67.7" r=".88"/>
<circle cx="264.6" cy="168.3" r=".88"/>
<circle cx="264.6" cy="111.8" r=".88"/>
<circle cx="248.7" cy="150.6" r=".88"/>
<circle cx="199.3" cy="193" r=".88"/>
<circle cx="148.2" cy="193" r=".88"/>
<circle cx="206.4" cy="154.2" r=".88"/>
<circle cx="231.1" cy="115.4" r=".88"/>
<circle cx="218.7" cy="115.4" r=".88"/>
<circle cx="188.7" cy="154.2" r=".88"/>
<circle cx="188.7" cy="115.4" r=".88"/>
<circle cx="486.8" cy="127.7" r=".88"/>
<circle cx="403.9" cy="120.6" r=".88"/>
<circle cx="388.1" cy="120.6" r=".88"/>
<circle cx="403.9" cy="138.3" r=".88"/>
<circle cx="428.6" cy="120.6" r=".88"/>
<circle cx="516.8" cy="90.7" r=".88"/>
<circle cx="499.2" cy="73" r=".88"/>
<circle cx="516.8" cy="73" r=".88"/>
<circle cx="433.9" cy="73" r=".88"/>
<circle cx="418" cy="73" r=".88"/>
<circle cx="418" cy="90.7" r=".88"/>
<circle cx="388.1" cy="138.3" r=".88"/>
<circle cx="508" cy="251.2" r=".88"/>
<circle cx="446.3" cy="293.5" r=".88"/>
<circle cx="201.1" cy="115.4" r=".88"/>
<circle cx="148.2" cy="115.4" r=".88"/>
<circle cx="160.5" cy="115.4" r=".88"/>
<circle cx="82.9" cy="196.5" r=".88"/>
<circle cx="38.8" cy="189.4" r=".88"/>
<circle cx="82.9" cy="214.1" r=".88"/>
<circle cx="61.7" cy="214.1" r=".88"/>
<circle cx="38.8" cy="214.1" r=".88"/>
<circle cx="82.9" cy="171.8" r=".88"/>
<circle cx="38.8" cy="171.8" r=".88"/>
<circle cx="112.9" cy="76.6" r=".88"/>
<circle cx="130.5" cy="58.9" r=".88"/>
<circle cx="148.2" cy="58.9" r=".88"/>
<circle cx="109.4" cy="94.2" r=".88"/>
<circle cx="91.7" cy="94.2" r=".88"/>
<circle cx="109.4" cy="76.6" r=".88"/>
<circle cx="91.7" cy="76.6" r=".88"/>
<circle cx="86.4" cy="76.6" r=".88"/>
<circle cx="116.4" cy="44.8" r=".88"/>
<circle cx="91.7" cy="129.5" r=".88"/>
<circle cx="56.4" cy="129.5" r=".88"/>
<circle cx="77.6" cy="115.4" r=".88"/>
<circle cx="45.9" cy="101.2" r=".88"/>
<circle cx="45.9" cy="129.5" r=".88"/>
<circle cx="38.8" cy="129.5" r=".88"/>
<circle cx="292.8" cy="150.6" r=".88"/>
<circle cx="248.7" cy="168.3" r=".88"/>
<circle cx="165.8" cy="235.3" r=".88"/>
<circle cx="217" cy="320" r=".88"/>
<circle cx="206.4" cy="279.4" r=".88"/>
<circle cx="185.2" cy="279.4" r=".88"/>
<circle cx="169.3" cy="279.4" r=".88"/>
<circle cx="305.2" cy="214.1" r=".88"/>
</g>
<text font-size="4.6" fill="#00f" x="441.2" y="386.5">Main Board (Channel 1)</text>
<g font-size="4.2">
<text x="287.5" y="60">A+5V</text>
<text x="391.6" y="65.3">A+5V</text>
<text x="533.7" y="65.3">A-5V</text>
<text x="309.4" y="94.2">GND</text>
<text x="413.5" y="103">GND</text>
<text x="512.2" y="103">GND</text>
<text x="34.2" y="141.8">GND</text>
<text x="309.7" y="142.9">A-5V</text>
<text x="383.5" y="150.6">GND</text>
<text x="34.5" y="165.8">A-5V</text>
<text x="77.6" y="165.8">A+5V</text>
<text x="184.1" y="166.5">GND</text>
<text x="244.1" y="180.6">GND</text>
<text x="438.1" y="187.7">GND</text>
<text x="139.3" y="209.9">A+5V</text>
<text x="34.2" y="224.7">GND</text>
<text x="523.9" y="243.4">A+5V</text>
<text x="161.2" y="247.7">GND</text>
<text x="412.7" y="262.8">A+5V</text>
<text x="419.8" y="285.8">A-5V</text>
<text x="390.5" y="297">GND</text>
<text x="180.7" y="312.9">GND</text>
<text x="441.7" y="325.3">GND</text>
<text x="149.1" y="330.9">A-5V</text>
<text x="301.6" y="333.4">A-5V</text>
<text x="240.6" y="346.4">GND</text>
<text x="281.2" y="369.4">GND</text>
<text x="365.9" y="371.1">GND</text>
</g>
<g font-size="4.2" fill="#00f">
<text x="562.9" y="386.7">1.0</text>
<text x="474.4" y="404.1">2022-06-30</text>
</g>
<g font-size="3.9" fill="#00f">
<text x="347.7" y="122.4">VCMO</text>
<text x="527.9" y="129.5">CHANNEL1_IN_M</text>
<text x="527.9" y="136.5">CHANNEL1_IN_P</text>
<text x="69.6" y="147.1">CHANNEL1_RANGE</text>
<text x="153.2" y="174.6">CHANNEL1_AC_DC</text>
<text x="151.9" y="180.6">CHANNEL1_OFFSET</text>
<text x="381.5" y="305.9">CHANNEL1_B</text>
<text x="381.5" y="302.3">CHANNEL1_A</text>
<text x="381.5" y="309.4">CHANNEL1_C</text>
<text x="381.5" y="314.7">CHANNEL1_BW_LIMIT</text>
</g>
<g font-size="3.9" fill="#800">
<text x="420.9" y="382.1">TITLE:</text>
<text x="549.5" y="386.7">REV:</text>
<text x="457.8" y="396.3">Company:</text>
<text x="549.1" y="396.9">Sheet: 4/8</text>
<text x="457.8" y="403.9">Date:</text>
<text x="506.8" y="404">Drawn By:</text>
</g>
<g font-size="3.2" fill="#800">
<text x="41.6" y="6.9">1</text>
<text x="110.8" y="6.9">2</text>
<text x="179.9" y="6.9">3</text>
<text x="249.1" y="6.9">4</text>
<text x="318.2" y="6.9">5</text>
<text x="387.3" y="6.9">6</text>
<text x="456.5" y="6.9">7</text>
<text x="525.6" y="6.9">8</text>
<text x="4.1" y="42">A</text>
<text x="576.3" y="42">A</text>
<text x="4.1" y="111.1">B</text>
<text x="576.3" y="111.1">B</text>
<text x="111.1" y="131.9" transform="rotate(-90 111.1 131.9)">-</text>
<text x="124.9" y="131.9" transform="rotate(-90 124.9 131.9)">+</text>
<text x="4.1" y="180.3">C</text>
<text x="576.3" y="180.3">C</text>
<text x="4.1" y="249.4">D</text>
<text x="576.3" y="249.4">D</text>
<text x="4.1" y="318.6">E</text>
<text x="576.3" y="318.6">E</text>
<text x="41.6" y="408.7">1</text>
<text x="110.8" y="408.7">2</text>
<text x="179.9" y="408.7">3</text>
<text x="249.1" y="408.7">4</text>
<text x="318.2" y="408.7">5</text>
<text x="387.3" y="408.7">6</text>
<text x="456.5" y="408.7">7</text>
<text x="525.6" y="408.7">8</text>
</g>
<g font-size="3.2" fill="#000080">
<text x="93.1" y="42">100</text>
<text x="93.1" y="38.7">R105</text>
<text x="105.8" y="41.3">C103</text>
<text x="130.5" y="39.5">CX2</text>
<text x="121.4" y="51.8">C141</text>
<text x="137.2" y="52.8">R102</text>
<text x="121.4" y="55">NP</text>
<text x="137.2" y="56.1">10</text>
<text x="299.9" y="65.3">R55</text>
<text x="98.4" y="70.4">R104</text>
<text x="119.6" y="70.4">R107</text>
<text x="403.9" y="70.6">R408</text>
<text x="523.9" y="70.6">R407</text>
<text x="98.4" y="73.7">976K</text>
<text x="119.6" y="73.7">8.2</text>
<text x="317.5" y="77.7">C114</text>
<text x="421.6" y="83">C404</text>
<text x="437.4" y="83">C405</text>
<text x="502.7" y="83">C401</text>
<text x="520.3" y="83">C402</text>
<text x="95.2" y="86.5">C104</text>
<text x="111.8" y="89.8">21K</text>
<text x="111.8" y="86.5">R106</text>
<text x="134.1" y="86.5">C66</text>
<text x="73.6" y="99.5">TP100</text>
<text x="105.8" y="101.2">X101</text>
<text x="156.5" y="99.5">TP101</text>
<text x="301.6" y="99.5">U16</text>
<text x="21.6" y="107.7">J100</text>
<text x="105.8" y="104.1">HFD4/4.5-S</text>
<text x="301.6" y="103">OPA197</text>
<text x="21.2" y="111.2">BNC</text>
<text x="64.9" y="112.5">20</text>
<text x="64.9" y="109.2">R100</text>
<text x="172.5" y="112.5">806K</text>
<text x="172.5" y="109.2">R108</text>
<text x="206.4" y="111.8">C109</text>
<text x="465.3" y="112.4">LMH6551</text>
<text x="465.3" y="109">U401</text>
<text x="375.3" y="118.3">R431</text>
<text x="414.1" y="118.3">R406</text>
<text x="251.2" y="125.3">R125</text>
<text x="268.1" y="125.4">C116</text>
<text x="506.2" y="125.2">R410</text>
<text x="217.7" y="131.7">LT210</text>
<text x="217.7" y="128.4">U100</text>
<text x="251.2" y="128.6">196K</text>
<text x="300" y="130.2">2K</text>
<text x="300" y="126.9">RX7</text>
<text x="315.9" y="130.2">10K</text>
<text x="315.9" y="126.9">RX8</text>
<text x="391.6" y="130.6">C431</text>
<text x="407.5" y="130.6">C432</text>
<text x="432.2" y="130.6">C403</text>
<text x="191.2" y="135.9">R119</text>
<text x="233.5" y="135.9">R121</text>
<text x="506.2" y="132.3">R409</text>
<text x="123.5" y="142.9">R112</text>
<text x="191.2" y="139.2">392K</text>
<text x="233.5" y="139.2">392K</text>
<text x="251.2" y="141.2">R124</text>
<text x="151.7" y="146.5">C110</text>
<text x="251.2" y="144.5">12K1</text>
<text x="299.9" y="148.2">R53</text>
<text x="450.5" y="149.7">240</text>
<text x="450.5" y="146.5">R405</text>
<text x="489.3" y="149.7">240</text>
<text x="489.3" y="146.5">R404</text>
<text x="267.1" y="155.1">3010</text>
<text x="267.1" y="151.8">R127</text>
<text x="281.2" y="155.1">806K</text>
<text x="281.2" y="151.8">R122</text>
<text x="252.2" y="160.6">C115</text>
<text x="296.3" y="160.6">C113</text>
<text x="330.6" y="160.6">R129</text>
<text x="200.7" y="167.5">R120</text>
<text x="330.6" y="163.8">3M65</text>
<text x="489.3" y="167.7">RX10</text>
<text x="200.7" y="170.7">150</text>
<text x="445.2" y="172.7">169</text>
<text x="445.2" y="169.4">R402</text>
<text x="489.3" y="171">169</text>
<text x="123.1" y="179.8">D100</text>
<text x="41.3" y="184.9">10K</text>
<text x="41.3" y="181.8">R3</text>
<text x="85.4" y="185">10K</text>
<text x="85.4" y="181.8">R7</text>
<text x="123.1" y="183.1">BAV99-A7</text>
<text x="514.7" y="187">CH1</text>
<text x="300.2" y="199.3">TP103</text>
<text x="43.6" y="209.7">BZX84W</text>
<text x="43.6" y="206.5">D6</text>
<text x="65.3" y="206.5">C111</text>
<text x="86.4" y="209.7">BZX84W</text>
<text x="86.4" y="206.5">D7</text>
<text x="109.4" y="206.5">C112</text>
<text x="288.2" y="209.8">0</text>
<text x="288.2" y="206.5">R138</text>
<text x="151.7" y="215.2">L100</text>
<text x="169.3" y="227.7">C118</text>
<text x="185.2" y="227.7">C119</text>
<text x="218.4" y="226.3">MMBF4393LT1G</text>
<text x="288.2" y="227.4">49.9</text>
<text x="288.2" y="224.1">R25</text>
<text x="303.4" y="224.1">C41</text>
<text x="218.4" y="229.6">Q100</text>
<text x="246.6" y="239.9">Q101</text>
<text x="469.2" y="239.2">U24</text>
<text x="246.6" y="243.4">MMBTH10LT3G</text>
<text x="288.2" y="245.1">24.9</text>
<text x="288.2" y="241.7">RX11</text>
<text x="303.4" y="241.8">C42</text>
<text x="469.2" y="242.4">LMH6702MA</text>
<text x="516.8" y="248.7">L18</text>
<text x="219.4" y="262.9">R136</text>
<text x="247.6" y="262.9">R137</text>
<text x="288.2" y="262.7">12.1</text>
<text x="288.2" y="259.4">R151</text>
<text x="303.4" y="259.4">C44</text>
<text x="514.7" y="261.1">D300</text>
<text x="219.4" y="266.2">12K1</text>
<text x="247.6" y="266.2">12K1</text>
<text x="405.7" y="268.1">L21</text>
<text x="488.2" y="268.1">R202</text>
<text x="514.7" y="264.2">BAV99-A7</text>
<text x="193.7" y="273.3">R132</text>
<text x="349.2" y="274.1">U25</text>
<text x="488.2" y="271.3">330</text>
<text x="193.7" y="276.6">100</text>
<text x="218.4" y="280.4">Q102</text>
<text x="288.2" y="280.3">2.61</text>
<text x="288.2" y="277">R164</text>
<text x="303.4" y="277">C45</text>
<text x="349.2" y="277.5">74HC4051D</text>
<text x="398.6" y="280.6">C6</text>
<text x="218.4" y="283.9">MMBTH10LT3G</text>
<text x="464.6" y="282.7">10</text>
<text x="464.6" y="286">RX9</text>
<text x="482.2" y="285.8">R163</text>
<text x="246.6" y="292.8">Q103</text>
<text x="433.9" y="291">L24</text>
<text x="482.2" y="289.2">27</text>
<text x="155.9" y="298">2K</text>
<text x="155.9" y="294.7">R133</text>
<text x="172.9" y="294.7">C117</text>
<text x="187.7" y="298">3010</text>
<text x="187.7" y="294.7">R131</text>
<text x="246.6" y="296.3">MMBTH10LT3G</text>
<text x="288.2" y="298">5.1</text>
<text x="288.2" y="294.7">R1</text>
<text x="303.4" y="294.7">C51</text>
<text x="449.8" y="303.5">CX8</text>
<text x="465.7" y="303.6">CX7</text>
<text x="482.2" y="303.5">R77</text>
<text x="511.5" y="303.5">C108</text>
<text x="219.4" y="310.5">R134</text>
<text x="247.6" y="310.5">R135</text>
<text x="482.2" y="306.8">10</text>
<text x="219.4" y="313.8">100</text>
<text x="247.6" y="313.8">100</text>
<text x="288.2" y="315.6">2.61</text>
<text x="288.2" y="312.3">R38</text>
<text x="303.4" y="315.5">NP</text>
<text x="303.4" y="312.3">C34</text>
<text x="248.7" y="330">C120</text>
<text x="359.8" y="324.7">C3</text>
<text x="372.9" y="328">1K</text>
<text x="372.9" y="324.7">R24</text>
<text x="351.4" y="335.8">Q7</text>
<text x="288.2" y="340.5">R170</text>
<text x="315.7" y="338.7">L27</text>
<text x="346.4" y="339.4">S8050</text>
<text x="288.2" y="343.8">2.61</text>
<text x="331.6" y="351.1">C131</text>
<text x="373.9" y="351.1">C105</text>
</g>
<g font-size="3.2">
<text x="78.7" y="106.5" transform="rotate(-90 78.7 106.5)">1</text>
<text x="102.1" y="107.9">5</text>
<text x="128.8" y="107.9">4</text>
<text x="161.6" y="106.5" transform="rotate(-90 161.6 106.5)">1</text>
<text x="102.1" y="115">6</text>
<text x="128.8" y="115">3</text>
<text x="299.4" y="118.5">4</text>
<text x="102.1" y="122.1">7</text>
<text x="128.8" y="122.1">2</text>
<text x="302.9" y="120.3">V-</text>
<text x="474.9" y="125.6">V-</text>
<text x="480" y="123.8">6</text>
<text x="102.1" y="129.1">8</text>
<text x="128.8" y="129.1">1</text>
<text x="515.1" y="190.5">1</text>
<text x="306.2" y="205.3" transform="rotate(-90 306.2 205.3)">1</text>
<text x="467" y="257.9">4</text>
<text x="470.5" y="259.6">V-</text>
<text x="347.1" y="303.7">7</text>
<text x="350.6" y="305.5">VEE</text>
<text x="347.1" y="307.3">8</text>
<text x="350.6" y="309">VSS</text>
</g>
<g font-size="3.2" fill="#00f">
<text x="299.4" y="107.9">1</text>
<text x="319.4" y="107.9">8</text>
<text x="38.5" y="110.1" transform="rotate(-90 38.5 110.1)">1</text>
<text x="45.5" y="110.1" transform="rotate(-90 45.5 110.1)">2</text>
<text x="299.4" y="111.5">2</text>
<text x="302.9" y="109.7">NC</text>
<text x="302.9" y="113.2">-IN</text>
<text x="313.4" y="109.7">NC</text>
<text x="47.6" y="115">5</text>
<text x="299.4" y="115">3</text>
<text x="302.9" y="116.8">+IN OUT</text>
<text x="319.4" y="118.5">5</text>
<text x="319.4" y="115">6</text>
<text x="452.9" y="116.8">1</text>
<text x="456.4" y="118.5">-IN</text>
<text x="472.2" y="118.5">+IN</text>
<text x="480" y="116.8">8</text>
<text x="38.5" y="122.7" transform="rotate(-90 38.5 122.7)">4</text>
<text x="45.5" y="122.7" transform="rotate(-90 45.5 122.7)">3</text>
<text x="206" y="125.9" transform="rotate(-90 206 125.9)">3</text>
<text x="213.1" y="125.9" transform="rotate(-90 213.1 125.9)">4</text>
<text x="313.4" y="120.3">NC</text>
<text x="452.9" y="120.3">2</text>
<text x="456.4" y="122.1">VCM</text>
<text x="473.9" y="122.1">NC</text>
<text x="480" y="120.3">7</text>
<text x="452.9" y="127.4">4</text>
<text x="456.4" y="129.1">+OUT</text>
<text x="470.3" y="129.1">-OUT</text>
<text x="480" y="127.4">5</text>
<text x="206" y="149.1" transform="rotate(-90 206 149.1)">2</text>
<text x="213.1" y="149.1" transform="rotate(-90 213.1 149.1)">1</text>
<text x="207.5" y="227.9">3</text>
<text x="216.6" y="224.4" transform="rotate(-90 216.6 224.4)">1</text>
<text x="216.6" y="234.1" transform="rotate(-90 216.6 234.1)">2</text>
<text x="467" y="247.3">1</text>
<text x="467" y="250.8">2</text>
<text x="470.5" y="249.1">NC</text>
<text x="491.5" y="249.1">NC</text>
<text x="497.6" y="247.3">8</text>
<text x="467" y="254.4">3</text>
<text x="470.5" y="252.6">IN-</text>
<text x="470.5" y="256.1">IN+</text>
<text x="489.3" y="256.1">OUT</text>
<text x="497.6" y="257.9">5</text>
<text x="497.6" y="254.4">6</text>
<text x="491.5" y="259.6">NC</text>
<text x="347.1" y="282.6">1</text>
<text x="347.1" y="286.1">2</text>
<text x="350.6" y="284.3">X4</text>
<text x="350.6" y="287.9">X6</text>
<text x="361.4" y="287.9">X2</text>
<text x="367.1" y="286.1">15</text>
<text x="347.1" y="289.6">3</text>
<text x="347.1" y="293.2">4</text>
<text x="350.6" y="291.4">X</text>
<text x="361.4" y="291.4">X1</text>
<text x="367.1" y="293.2">13</text>
<text x="367.1" y="289.6">14</text>
<text x="347.1" y="296.7">5</text>
<text x="350.6" y="294.9">X7</text>
<text x="350.6" y="298.5">X5</text>
<text x="361.4" y="298.5">X3</text>
<text x="361.4" y="294.9">X0</text>
<text x="367.1" y="296.7">12</text>
<text x="347.1" y="300.2">6</text>
<text x="350.6" y="302">INH</text>
<text x="363.4" y="305.5">B</text>
<text x="363.4" y="302">A</text>
<text x="367.1" y="303.7">10</text>
<text x="367.1" y="300.2">11</text>
<text x="363.4" y="309">C</text>
<text x="367.1" y="307.3">9</text>
</g>
<g font-size="3.2" fill="#f00">
<text x="313.2" y="113.2">V+</text>
<text x="319.4" y="111.5">7</text>
<text x="452.9" y="123.8">3</text>
<text x="456.4" y="125.6">V+</text>
<text x="497.6" y="250.8">7</text>
<text x="491.3" y="252.6">V+</text>
<text x="358.5" y="284.3">VDD</text>
<text x="367.1" y="282.6">16</text>
</g>
</svg>
